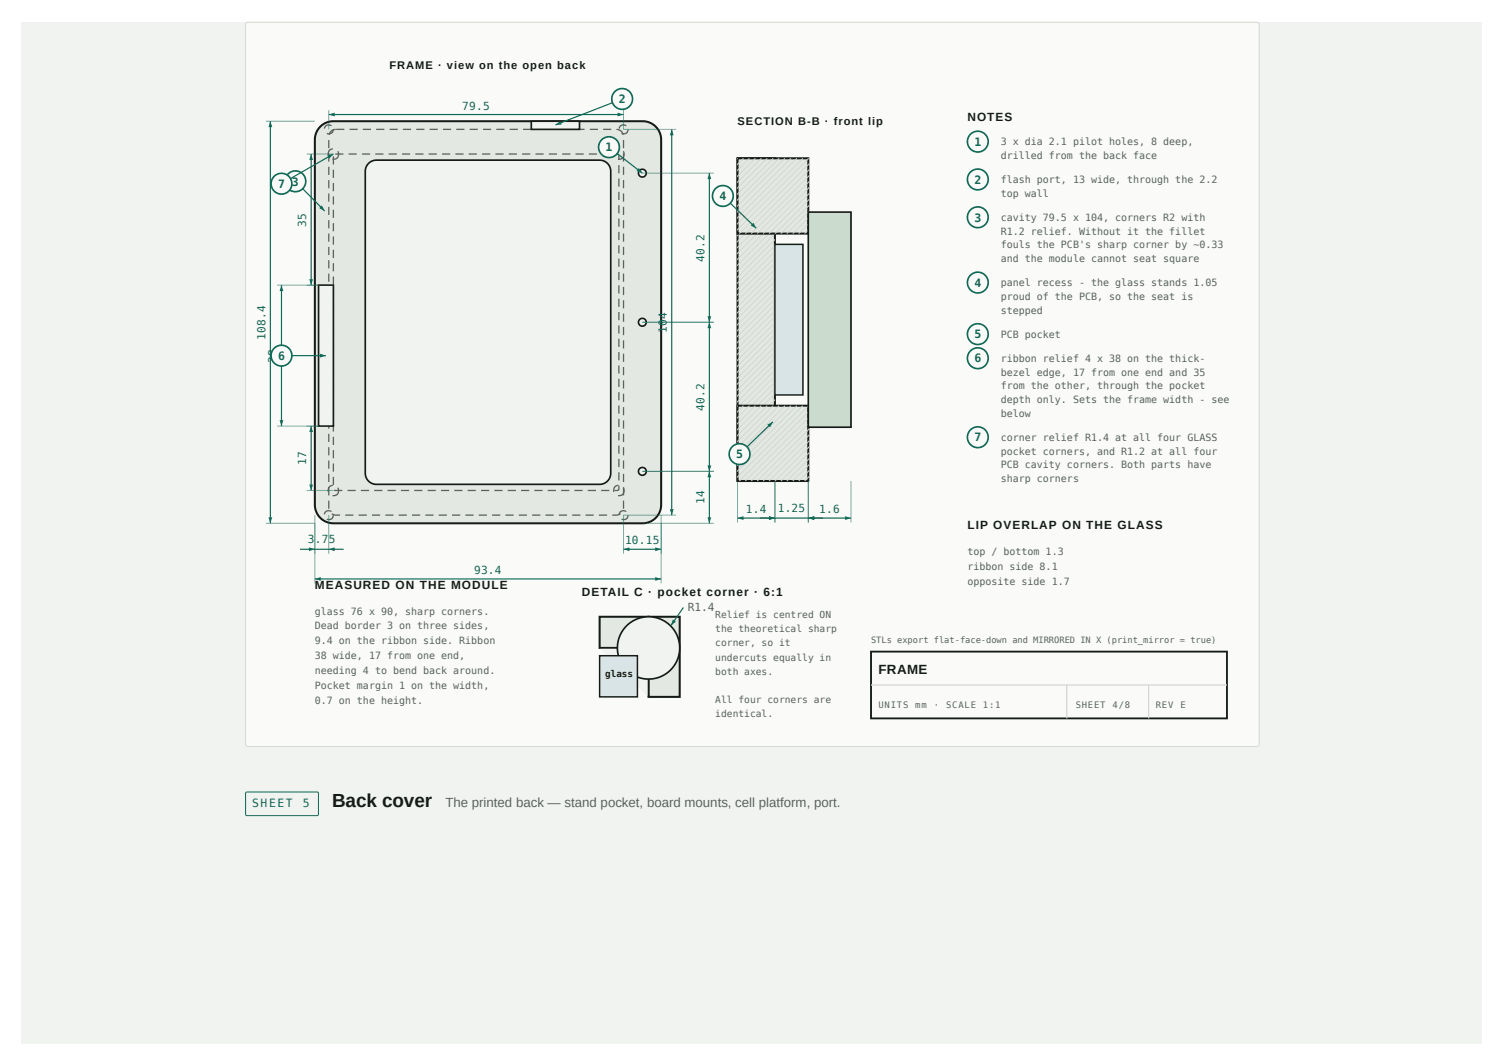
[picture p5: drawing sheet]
<svg xmlns="http://www.w3.org/2000/svg" width="420mm" height="297mm" viewBox="0 0 420 297" stroke-linecap="round" stroke-linejoin="round" font-family="sans-serif">
<path d="M6.1 6.1h408.2v285.5h-408.2z" fill="#f1f3f0"/>
<path d="M68.9 6.4l.4-.2 282.4 .1 .3 .6-.1 201.4-.5 .3-282.4-.1-.3-.5v-201.1z" fill="#fafbf9"/>
<path d="M68.9 6.4l.4-.2 282.4 .1 .3 .6-.1 201.4-.5 .3-282.4-.1-.3-.5v-201.1z" fill="none" stroke="#d3d8d2" stroke-width=".28"/>
<path d="M89.5 35.4a5.2 5.2 0 0 1 3.7-1.5h86.5a5.2 5.2 0 0 1 5.1 5.2v102a5.2 5.2 0 0 1-5.1 5.1h-86.5a5.2 5.2 0 0 1-5.2-5.1v-102a5.2 5.2 0 0 1 1.5-3.7z" fill="#e4e8e3"/>
<path d="M89.5 35.4a5.2 5.2 0 0 1 3.7-1.5h86.5a5.2 5.2 0 0 1 5.1 5.2v102a5.2 5.2 0 0 1-5.1 5.1h-86.5a5.2 5.2 0 0 1-5.2-5.1v-102a5.2 5.2 0 0 1 1.5-3.7z" fill="none" stroke="#171b18" stroke-width=".57"/>
<path d="M103 45.7l1-.7 1.2-.2h62.4a3.1 3.1 0 0 1 3.1 3.1v84.3a3.1 3.1 0 0 1-3.1 3.2h-62.4a3.1 3.1 0 0 1-3.1-3.2v-84.3l.3-1.2z" fill="#f1f3f0"/>
<path d="M103 45.7l1-.7 1.2-.2h62.4a3.1 3.1 0 0 1 3.1 3.1v84.3a3.1 3.1 0 0 1-3.1 3.2h-62.4a3.1 3.1 0 0 1-3.1-3.2v-84.3l.3-1.2z" fill="none" stroke="#171b18" stroke-width=".47"/>
<g fill="#59635c">
<path d="M97.7 36h2.3v.3h-2.3zM101.4 36h2.3v.3h-2.3zM105.2 36h2.3v.3h-2.3zM108.9 36h2.3v.3h-2.3zM112.6 36h2.3v.3h-2.3zM116.4 36h2.3v.3h-2.3zM120.1 36h2.3v.3h-2.3zM123.8 36h2.3v.3h-2.3zM127.6 36h2.3v.3h-2.3zM131.3 36h2.3v.3h-2.3zM135 36h2.3v.3h-2.3zM138.8 36h2.2v.3h-2.2zM142.5 36h2.3v.3h-2.3zM146.2 36h2.3v.3h-2.3zM150 36h2.2v.3h-2.2zM153.7 36h2.3v.3h-2.3zM157.4 36h2.3v.3h-2.3zM161.2 36h2.2v.3h-2.2zM164.9 36h2.3v.3h-2.3zM168.6 36h2.3v.3h-2.3zM172.4 36l.9 .2 .7 .5 .4 .9-.3 .1a1.74 1.74 0 0 0-1.8-1.4zM174.1 39.1h.4v2.3h-.4zM174.1 42.9h.4v2.2h-.4zM174.1 46.6h.4v2.3h-.4zM174.1 50.3h.4v2.3h-.4zM174.1 54.1h.4v2.2h-.4zM174.1 57.8h.4v2.3h-.4zM174.1 61.5h.4v2.3h-.4zM174.1 65.3h.4v2.2h-.4zM174.1 69h.4v2.3h-.4zM174.1 72.7h.4v2.3h-.4zM174.1 76.4h.4v2.3h-.4zM174.1 80.2h.4v2.3h-.4zM174.1 83.9h.4v2.3h-.4zM174.1 87.6h.4v2.3h-.4zM174.1 91.4h.4v2.3h-.4zM174.1 95.1h.4v2.3h-.4zM174.1 98.8h.4v2.3h-.4zM174.1 102.6h.4v2.3h-.4zM174.1 106.3h.4v2.3h-.4zM174.1 110h.4v2.3h-.4zM174.1 113.8h.4v2.2h-.4zM174.1 117.5h.4v2.3h-.4zM174.1 121.2h.4v2.3h-.4zM174.1 125h.4v2.2h-.4zM174.1 128.7h.4v2.3h-.4zM174.1 132.4h.4v2.3h-.4zM174.1 136.2h.4v2.2h-.4zM174.1 139.9h.4v2.3h-.4zM171.2 143.8h1.4l.8-.4 .2 .3-1.4 .4h-1zM167.4 143.8h2.3v.3h-2.3zM163.7 143.8h2.3v.3h-2.3zM160 143.8h2.3v.3h-2.3zM156.2 143.8h2.3v.3h-2.3zM152.5 143.8h2.3v.3h-2.3zM148.8 143.8h2.3v.3h-2.3zM145 143.8h2.3v.3h-2.3zM141.3 143.8h2.3v.3h-2.3zM137.6 143.8h2.3v.3h-2.3zM133.9 143.8h2.2v.3h-2.2zM130.1 143.8h2.3v.3h-2.3zM126.4 143.8h2.3v.3h-2.3zM122.7 143.8h2.2v.3h-2.2zM118.9 143.8h2.3v.3h-2.3zM115.2 143.8h2.3v.3h-2.3zM111.5 143.8h2.2v.3h-2.2zM107.7 143.8h2.3v.3h-2.3zM104 143.8h2.3v.3h-2.3zM100.3 143.8h2.2v.3h-2.2zM96.5 143.8h2.3v.3h-2.3zM92.9 143.4l.8 .4h1.4v.3l-1.8-.1-.6-.3zM91.7 139.9h.4v2.3h-.3zM91.7 136.2h.4v2.3h-.4zM91.7 132.4h.4v2.3h-.4zM91.7 128.7h.4v2.3h-.4zM91.7 125h.4v2.3h-.4zM91.7 121.2h.4v2.3h-.4zM91.7 117.5h.4v2.3h-.4zM91.7 113.8h.4v2.3h-.4zM91.7 110h.4v2.3h-.4zM91.7 106.3h.4v2.3h-.4zM91.7 102.6h.4v2.3h-.4zM91.7 98.9h.4v2.2h-.4zM91.7 95.1h.4v2.3h-.4zM91.7 91.4h.4v2.3h-.4zM91.7 87.7h.4v2.2h-.4zM91.7 83.9h.4v2.3h-.4zM91.7 80.2h.4v2.3h-.4zM91.7 76.5h.4v2.2h-.4zM91.7 72.7h.4v2.3h-.4zM91.7 69h.4v2.3h-.4zM91.7 65.3h.4v2.2h-.4zM91.7 61.5h.4v2.3h-.4zM91.7 57.8h.4v2.3h-.4zM91.7 54.1h.4v2.3h-.4zM91.7 50.3h.4v2.3h-.4zM91.7 46.6h.4v2.3h-.4zM91.7 42.9h.4v2.3h-.4zM91.7 39.1h.4v2.3h-.4zM92.5 36.4l1.4-.4v.3a1.74 1.74 0 0 0-1.7 1.4l-.4-.1zM94 36h2.3v.3h-2.3z"/>
<path d="M90.8 143l1.1-.5 .9 .3-.2 .3-.7-.2a.96 .96 0 0 0-1 .9l-.4-.1zM91.4 144.9a1.03 1.03 0 0 0 1.6-.9h.3a1.39 1.39 0 0 1-2 1.2z"/>
<path d="M90.8 35.2l1.1-.5 .9 .3-.2 .3-.7-.2a.96 .96 0 0 0-1 .9l-.4-.1zM91.4 37.1a1.03 1.03 0 0 0 1.6-.9h.3a1.39 1.39 0 0 1-2 1.2z"/>
<path d="M173.2 143l1.1-.5 .9 .3-.2 .3-.7-.2a.96 .96 0 0 0-1 .9l-.4-.1zM173.9 144.9a1.03 1.03 0 0 0 1.5-.9h.3a1.39 1.39 0 0 1-2 1.2z"/>
<path d="M173.2 35.2l1.1-.5 .9 .3-.2 .3-.7-.2a.96 .96 0 0 0-1 .9l-.4-.1zM173.9 37.1a1.03 1.03 0 0 0 1.5-.9h.3a1.39 1.39 0 0 1-2 1.2z"/>
<path d="M97.5 42.9h2.2v.3h-2.2zM101.2 42.9h2.3v.3h-2.3zM104.9 42.9h2.3v.3h-2.3zM108.7 42.9h2.2v.3h-2.2zM112.4 42.9h2.3v.3h-2.3zM116.1 42.9h2.3v.3h-2.3zM119.8 42.9h2.3v.3h-2.3zM123.6 42.9h2.3v.3h-2.3zM127.3 42.9h2.3v.3h-2.3zM131 42.9h2.3v.3h-2.3zM134.8 42.9h2.3v.3h-2.3zM138.5 42.9h2.3v.3h-2.3zM142.2 42.9h2.3v.3h-2.3zM146 42.9h2.3v.3h-2.3zM149.7 42.9h2.3v.3h-2.3zM153.4 42.9h2.3v.3h-2.3zM157.2 42.9h2.2v.3h-2.2zM160.9 42.9h2.3v.3h-2.3zM164.6 42.9h2.3v.3h-2.3zM168.4 42.9h2.2v.3h-2.2zM172.1 42.9a.8 .8 0 0 1 1.1 .7v1.1h-.4v-1.3l-.7-.2zM172.8 46.2h.4v2.2h-.4zM172.8 49.9h.4v2.3h-.4zM172.8 53.6h.4v2.3h-.4zM172.8 57.3h.4v2.3h-.4zM172.8 61.1h.4v2.3h-.4zM172.8 64.8h.4v2.3h-.4zM172.8 68.5h.4v2.3h-.4zM172.8 72.3h.4v2.3h-.4zM172.8 76h.4v2.3h-.4zM172.8 79.7h.4v2.3h-.4zM172.8 83.5h.4v2.2h-.4zM172.8 87.2h.4v2.3h-.4zM172.8 90.9h.4v2.3h-.4zM172.8 94.7h.4v2.2h-.4zM172.8 98.4h.4v2.3h-.4zM172.8 102.1h.4v2.3h-.4zM172.8 105.9h.4v2.2h-.4zM172.8 109.6h.4v2.3h-.4zM172.8 113.3h.4v2.3h-.4zM172.8 117.1h.4v2.2h-.4zM172.8 120.8h.4v2.3h-.4zM172.8 124.5h.4v2.3h-.4zM172.8 128.2h.4v2.3h-.4zM172.8 132h.4v2.3h-.4zM172.8 135.7h.4v.8a.62 .62 0 0 1-.7 .7h-.7v-.3l1-.2zM168.1 136.9h2.2v.3h-2.2zM164.3 136.9h2.3v.3h-2.3zM160.6 136.9h2.3v.3h-2.3zM156.9 136.9h2.3v.3h-2.3zM153.1 136.9h2.3v.3h-2.3zM149.4 136.9h2.3v.3h-2.3zM145.7 136.9h2.3v.3h-2.3zM141.9 136.9h2.3v.3h-2.3zM138.2 136.9h2.3v.3h-2.3zM134.5 136.9h2.3v.3h-2.3zM130.7 136.9h2.3v.3h-2.3zM127 136.9h2.3v.3h-2.3zM123.3 136.9h2.3v.3h-2.3zM119.6 136.9h2.2v.3h-2.2zM115.8 136.9h2.3v.3h-2.3zM112.1 136.9h2.3v.3h-2.3zM108.4 136.9h2.2v.3h-2.2zM104.6 136.9h2.3v.3h-2.3zM100.9 136.9h2.3v.3h-2.3zM97.2 136.9h2.2v.3h-2.2zM93.5 136.8l2.2 .1v.3h-2.1l-.3-.1zM93 133.3h.4v2.2h-.4zM93 129.5h.4v2.3h-.4zM93 125.8h.4v2.3h-.4zM93 122.1h.4v2.2h-.4zM93 118.3h.4v2.3h-.4zM93 114.6h.4v2.3h-.4zM93 110.9h.4v2.2h-.4zM93 107.1h.4v2.3h-.4zM93 103.4h.4v2.3h-.4zM93 99.7h.4v2.2h-.4zM93 95.9h.4v2.3h-.4zM93 92.2h.4v2.3h-.4zM93 88.5h.4v2.3h-.4zM93 84.7h.4v2.3h-.4zM93 81h.4v2.3h-.4zM93 77.3h.4v2.3h-.4zM93 73.5h.4v2.3h-.4zM93 69.8h.4v2.3h-.4zM93 66.1h.4v2.3h-.4zM93 62.4h.4v2.2h-.4zM93 58.6h.4v2.3h-.4zM93 54.9h.4v2.3h-.4zM93 51.2h.4v2.2h-.4zM93 47.4h.4v2.3h-.4zM93 43.7h.4v2.3h-.4zM93.7 42.9h2.3v.3h-2.3z"/>
<path d="M92.1 135.8l.9-.4 .1 .4a1.19 1.19 0 0 0-1.1 1.6l-.4 .1v-.4v-.6zM94.3 136.4l.3-.2a1.58 1.58 0 0 1 0 1.8 1.58 1.58 0 0 1-1.7 .7l.1-.4a1.23 1.23 0 0 0 1.3-.5 1.23 1.23 0 0 0 0-1.4z"/>
<path d="M92.1 41.8l.9-.4 .1 .4a1.19 1.19 0 0 0-1.1 1.6l-.4 .1v-.5l.2-.9zM94.3 42.4l.3-.2a1.58 1.58 0 0 1 0 1.8 1.58 1.58 0 0 1-1.7 .7l.1-.4a1.23 1.23 0 0 0 1.3-.5 1.23 1.23 0 0 0 0-1.4z"/>
<path d="M171.9 135.8l1-.4v.4a1.19 1.19 0 0 0-1.1 1.6l-.3 .1-.1-.4 .1-.6zM174.1 136.4l.3-.2a1.58 1.58 0 0 1 .1 1.8 1.58 1.58 0 0 1-1.7 .7v-.4a1.23 1.23 0 0 0 1.3-.5 1.23 1.23 0 0 0 0-1.4z"/>
<path d="M171.9 41.8l1-.4v.4a1.19 1.19 0 0 0-1.1 1.6l-.3 .1-.1-.5 .1-.5zM174.1 42.4l.3-.2a1.58 1.58 0 0 1 .1 1.8 1.58 1.58 0 0 1-1.7 .7v-.4a1.23 1.23 0 0 0 1.3-.5 1.23 1.23 0 0 0 0-1.4z"/>
</g>
<path d="M89.1 79.7h4.1v39.4h-4.1z" fill="#f1f3f0"/>
<path d="M89.1 79.7h4.1v39.4h-4.1z" fill="none" stroke="#171b18" stroke-width=".47"/>
<path d="M85.7 119.1h7.5M85.7 137.1h7.5" fill="none" stroke="#0e6b57" stroke-width=".28"/>
<path d="M87 119.1v18" fill="none" stroke="#0e6b57" stroke-width=".33"/>
<g fill="#0e6b57">
<path d="M86.5 135.4h1l-.5 1.7z"/>
<path d="M87 119.1l.5 1.6h-1z"/>
</g>
<path d="M77.5 79.7h11.6M77.5 119.1h11.6" fill="none" stroke="#0e6b57" stroke-width=".28"/>
<path d="M78.7 79.7v39.4" fill="none" stroke="#0e6b57" stroke-width=".33"/>
<g fill="#0e6b57">
<path d="M78.7 79.7l.5 1.7h-1z"/>
<path d="M78.2 117.4h1l-.5 1.7z"/>
</g>
<path d="M85.7 43h7.5M85.7 79.7h7.5" fill="none" stroke="#0e6b57" stroke-width=".28"/>
<path d="M87 43v36.7" fill="none" stroke="#0e6b57" stroke-width=".33"/>
<g fill="#0e6b57">
<path d="M87 43l.5 1.7h-1z"/>
<path d="M86.5 78h1l-.5 1.7z"/>
</g>
<circle cx="179.6" cy="131.7" r="1.09" fill="#f1f3f0"/>
<circle cx="179.6" cy="131.7" r="1.09" fill="none" stroke="#171b18" stroke-width=".47"/>
<circle cx="179.6" cy="90.1" r="1.09" fill="#f1f3f0"/>
<circle cx="179.6" cy="90.1" r="1.09" fill="none" stroke="#171b18" stroke-width=".47"/>
<circle cx="179.6" cy="48.4" r="1.09" fill="#f1f3f0"/>
<circle cx="179.6" cy="48.4" r="1.09" fill="none" stroke="#171b18" stroke-width=".47"/>
<path d="M148.5 33.9h13.5v2.3h-13.5z" fill="#f1f3f0"/>
<path d="M148.5 33.9h13.5v2.3h-13.5z" fill="none" stroke="#171b18" stroke-width=".47"/>
<path d="M88 146.2v16.8M184.8 146.2v16.8" fill="none" stroke="#0e6b57" stroke-width=".28"/>
<path d="M88 161.8h96.8" fill="none" stroke="#0e6b57" stroke-width=".33"/>
<g fill="#0e6b57">
<path d="M88 161.8l1.7-.5v1z"/>
<path d="M183.2 161.3l1.6 .5-1.6 .5z"/>
</g>
<path d="M74.3 33.9h13.7M74.3 146.2h13.7" fill="none" stroke="#0e6b57" stroke-width=".28"/>
<path d="M75.6 33.9v112.3" fill="none" stroke="#0e6b57" stroke-width=".33"/>
<g fill="#0e6b57">
<path d="M75.6 33.9l.5 1.6h-1z"/>
<path d="M75.1 144.6h1l-.5 1.6z"/>
</g>
<path d="M91.9 30.8v5.4M174.3 30.8v5.4" fill="none" stroke="#0e6b57" stroke-width=".28"/>
<path d="M91.9 32h82.4" fill="none" stroke="#0e6b57" stroke-width=".33"/>
<g fill="#0e6b57">
<path d="M91.9 32l1.7-.5v1z"/>
<path d="M172.7 31.5l1.6 .5-1.6 .5z"/>
</g>
<path d="M174.3 36.2h14.7M174.3 144h14.7" fill="none" stroke="#0e6b57" stroke-width=".28"/>
<path d="M187.8 36.2v107.8" fill="none" stroke="#0e6b57" stroke-width=".33"/>
<g fill="#0e6b57">
<path d="M187.8 36.2l.5 1.6h-1z"/>
<path d="M187.3 142.3h1l-.5 1.7z"/>
</g>
<path d="M88 144v10.7M91.9 144v10.7" fill="none" stroke="#0e6b57" stroke-width=".28"/>
<path d="M83.9 153.5h12.2" fill="none" stroke="#0e6b57" stroke-width=".33"/>
<g fill="#0e6b57">
<path d="M86.4 153l1.6 .5-1.6 .5z"/>
<path d="M91.9 153.5l1.7-.5v1z"/>
</g>
<path d="M174.3 144v10.7M184.8 144v10.7" fill="none" stroke="#0e6b57" stroke-width=".28"/>
<path d="M174.3 153.5h10.5" fill="none" stroke="#0e6b57" stroke-width=".33"/>
<g fill="#0e6b57">
<path d="M174.3 153.5l1.7-.5v1z"/>
<path d="M183.2 153l1.6 .5-1.6 .5z"/>
</g>
<path d="M179.6 48.4h20M179.6 90.1h20" fill="none" stroke="#0e6b57" stroke-width=".28"/>
<path d="M198.3 48.4v41.7" fill="none" stroke="#0e6b57" stroke-width=".33"/>
<g fill="#0e6b57">
<path d="M198.3 48.4l.5 1.6h-1z"/>
<path d="M197.8 88.4h1l-.5 1.7z"/>
</g>
<path d="M179.6 90.1h20M179.6 131.7h20" fill="none" stroke="#0e6b57" stroke-width=".28"/>
<path d="M198.3 90.1v41.6" fill="none" stroke="#0e6b57" stroke-width=".33"/>
<g fill="#0e6b57">
<path d="M198.3 90.1l.5 1.6h-1z"/>
<path d="M197.8 130.1h1l-.5 1.6z"/>
</g>
<path d="M179.6 131.7h20M179.6 146.2h20" fill="none" stroke="#0e6b57" stroke-width=".28"/>
<path d="M198.3 131.7v14.5" fill="none" stroke="#0e6b57" stroke-width=".33"/>
<g fill="#0e6b57">
<path d="M198.3 131.7l.5 1.7h-1z"/>
<path d="M197.8 144.6h1l-.5 1.6z"/>
</g>
<path d="M170.3 41.1l9.3 7.3" fill="none" stroke="#0e6b57" stroke-width=".33"/>
<path d="M178.6 46.9l1 1.5-1.6-.6z" fill="#0e6b57"/>
<circle cx="170.3" cy="41.1" r="2.9" fill="#fafbf9"/>
<circle cx="170.3" cy="41.1" r="2.9" fill="none" stroke="#0e6b57" stroke-width=".47"/>
<path d="M173.9 27.7l-18.6 7.2" fill="none" stroke="#0e6b57" stroke-width=".33"/>
<path d="M155.3 34.9l1.3-1.1 .4 1z" fill="#0e6b57"/>
<circle cx="173.9" cy="27.7" r="2.9" fill="#fafbf9"/>
<circle cx="173.9" cy="27.7" r="2.9" fill="none" stroke="#0e6b57" stroke-width=".47"/>
<path d="M82.6 50.7l8.2 8.3" fill="none" stroke="#0e6b57" stroke-width=".33"/>
<path d="M89.2 58.2l.8-.8 .8 1.6z" fill="#0e6b57"/>
<circle cx="82.6" cy="50.7" r="2.9" fill="#fafbf9"/>
<circle cx="82.6" cy="50.7" r="2.9" fill="none" stroke="#0e6b57" stroke-width=".47"/>
<path d="M206.2 44.2h10.4v90.2h-10.4z" fill="#e4e8e3"/>
<path d="M206.2 44.2h10.4v90.2h-10.4z" fill="none" stroke="#171b18" stroke-width=".57"/>
<g fill="none" stroke="#d3d8d2" stroke-width=".31">
<path d="M206.2 44.2l-.1 .1M207.9 44.2l-1.8 1.7M209.5 44.2l-3.4 3.4M211.2 44.2l-5.1 5.1M212.8 44.2l-6.7 6.7M214.5 44.2l-8.4 8.4M216.1 44.2l-10 10M216.7 45.4l-10.6 10.5M216.7 47l-10.6 10.6M216.7 48.7l-10.6 10.5M216.7 50.3l-10.6 10.6M216.7 52l-10.6 10.5"/>
<path d="M216.7 53.6l-10.6 10.6M216.7 55.3l-10.6 10.6M216.7 57l-10.6 10.5M216.7 58.6l-10.6 10.6M216.7 60.3l-10.6 10.5M216.7 61.9l-10.6 10.6M216.7 63.6l-10.6 10.5M216.7 65.3l-10.6 10.5M216.7 66.9l-10.6 10.6M216.7 68.6l-10.6 10.5M216.7 70.2l-10.6 10.6M216.7 71.9l-10.6 10.5"/>
<path d="M216.7 73.5l-10.6 10.6M216.7 75.2l-10.6 10.6M216.7 76.9l-10.6 10.5M216.7 78.5l-10.6 10.6M216.7 80.2l-10.6 10.5M216.7 81.8l-10.6 10.6M216.7 83.5l-10.6 10.5M216.7 85.2l-10.6 10.5M216.7 86.8l-10.6 10.6M216.7 88.5l-10.6 10.5M216.7 90.1l-10.6 10.6M216.7 91.8l-10.6 10.5"/>
<path d="M216.7 93.4l-10.6 10.6M216.7 95.1l-10.6 10.6M216.7 96.8l-10.6 10.5M216.7 98.4l-10.6 10.6M216.7 100.1l-10.6 10.5M216.7 101.7l-10.6 10.6M216.7 103.4l-10.6 10.5M216.7 105.1l-10.6 10.5M216.7 106.7l-10.6 10.6M216.7 108.4l-10.6 10.5M216.7 110l-10.6 10.6M216.7 111.7l-10.6 10.5"/>
<path d="M216.7 113.4l-10.6 10.5M216.7 115l-10.6 10.6M216.7 116.7l-10.6 10.5M216.7 118.3l-10.6 10.6M216.7 120l-10.6 10.5M216.7 121.6l-10.6 10.6M216.7 123.3l-10.6 10.6M216.7 125l-9.5 9.4M216.7 126.6l-7.8 7.8M216.7 128.3l-6.1 6.1M216.7 129.9l-4.5 4.5M216.7 131.6l-2.8 2.8"/>
<path d="M216.7 133.3l-1.2 1.1"/>
</g>
<path d="M206.2 44.2h19.8v21.1h-19.8z" fill="#e4e8e3"/>
<path d="M206.2 44.2h19.8v21.1h-19.8z" fill="none" stroke="#171b18" stroke-width=".57"/>
<g fill="none" stroke="#d3d8d2" stroke-width=".31">
<path d="M206.2 44.2l-.1 .1M207.9 44.2l-1.8 1.7M209.5 44.2l-3.4 3.4M211.2 44.2l-5.1 5.1M212.8 44.2l-6.7 6.7M214.5 44.2l-8.4 8.4M216.1 44.2l-10 10M217.8 44.2l-11.7 11.7M219.5 44.2l-13.4 13.4M221.1 44.2l-15 15M222.8 44.2l-16.7 16.7M224.4 44.2l-18.3 18.3"/>
<path d="M226 44.3l-19.9 19.9M226 46l-19.3 19.3M226 47.6l-17.6 17.7M226 49.3l-16 16M226 50.9l-14.3 14.4M226 52.6l-12.7 12.7M226 54.3l-11 11M226 55.9l-9.3 9.4M226 57.6l-7.7 7.7M226 59.2l-6 6.1M226 60.9l-4.4 4.4M226 62.6l-2.7 2.7"/>
<path d="M226 64.2l-1 1.1"/>
</g>
<path d="M206.2 113.4h19.8v21h-19.8z" fill="#e4e8e3"/>
<path d="M206.2 113.4h19.8v21h-19.8z" fill="none" stroke="#171b18" stroke-width=".57"/>
<g fill="none" stroke="#d3d8d2" stroke-width=".31">
<path d="M206.2 113.4h-.1M207.9 113.4l-1.8 1.7M209.5 113.4l-3.4 3.3M211.2 113.4l-5.1 5M212.8 113.4l-6.7 6.7M214.5 113.4l-8.4 8.3M216.1 113.4l-10 10M217.8 113.4l-11.7 11.6M219.5 113.4l-13.4 13.3M221.1 113.4l-15 15M222.8 113.4l-16.7 16.6M224.4 113.4l-18.3 18.3"/>
<path d="M226 113.5l-19.9 19.8M226 115.1l-19.3 19.3M226 116.8l-17.6 17.6M226 118.4l-16 16M226 120.1l-14.3 14.3M226 121.7l-12.7 12.7M226 123.4l-11 11M226 125.1l-9.3 9.3M226 126.7l-7.7 7.7M226 128.4l-6 6M226 130l-4.4 4.4M226 131.7l-2.7 2.7"/>
<path d="M226 133.4l-1 1"/>
</g>
<path d="M216.6 68.3h7.9v42.1h-7.9z" fill="#d9e4e6"/>
<path d="M216.6 68.3h7.9v42.1h-7.9z" fill="none" stroke="#171b18" stroke-width=".41"/>
<path d="M226 59.3h11.9v60.1h-11.9z" fill="#cbdccf"/>
<path d="M226 59.3h11.9v60.1h-11.9z" fill="none" stroke="#171b18" stroke-width=".47"/>
<path d="M206.2 134.4v11.6M216.6 134.4v11.6" fill="none" stroke="#0e6b57" stroke-width=".28"/>
<path d="M206.2 144.8h10.4" fill="none" stroke="#0e6b57" stroke-width=".33"/>
<g fill="#0e6b57">
<path d="M206.2 144.8l1.7-.5v1z"/>
<path d="M215 144.3l1.6 .5-1.6 .5z"/>
</g>
<path d="M216.6 134.4v11.6M226 134.4v11.6" fill="none" stroke="#0e6b57" stroke-width=".28"/>
<path d="M212.5 144.8h17.6" fill="none" stroke="#0e6b57" stroke-width=".33"/>
<g fill="#0e6b57">
<path d="M215 144.3l1.6 .5-1.6 .5z"/>
<path d="M226 144.8l1.6-.5v1z"/>
</g>
<path d="M226 134.4v11.6M237.9 134.4v11.6" fill="none" stroke="#0e6b57" stroke-width=".28"/>
<path d="M226 144.8h11.9" fill="none" stroke="#0e6b57" stroke-width=".33"/>
<g fill="#0e6b57">
<path d="M226 144.8l1.6-.5v1z"/>
<path d="M236.3 144.3l1.6 .5-1.6 .5z"/>
</g>
<path d="M202.1 54.8l9.3 9" fill="none" stroke="#0e6b57" stroke-width=".33"/>
<path d="M210.6 62.2l.8 1.6-1.5-.8z" fill="#0e6b57"/>
<circle cx="202.1" cy="54.8" r="2.9" fill="#fafbf9"/>
<circle cx="202.1" cy="54.8" r="2.9" fill="none" stroke="#0e6b57" stroke-width=".47"/>
<path d="M216.1 117.9l-9.3 9" fill="none" stroke="#0e6b57" stroke-width=".33"/>
<path d="M214.5 118.7l1.6-.8-.8 1.5z" fill="#0e6b57"/>
<circle cx="206.8" cy="126.9" r="2.9" fill="#fafbf9"/>
<circle cx="206.8" cy="126.9" r="2.9" fill="none" stroke="#0e6b57" stroke-width=".47"/>
<path d="M78.7 99.4h12.4" fill="none" stroke="#0e6b57" stroke-width=".33"/>
<path d="M89.5 98.9l1.6 .5-1.6 .5z" fill="#0e6b57"/>
<circle cx="78.7" cy="99.4" r="2.9" fill="#fafbf9"/>
<circle cx="78.7" cy="99.4" r="2.9" fill="none" stroke="#0e6b57" stroke-width=".47"/>
<path d="M93.2 43l-14.5 8.3" fill="none" stroke="#0e6b57" stroke-width=".33"/>
<path d="M91.5 43.4l1.7-.4-1.2 1.3z" fill="#0e6b57"/>
<circle cx="78.7" cy="51.3" r="2.9" fill="#fafbf9"/>
<circle cx="78.7" cy="51.3" r="2.9" fill="none" stroke="#0e6b57" stroke-width=".47"/>
<circle cx="273.4" cy="39.6" r="2.9" fill="#fafbf9"/>
<circle cx="273.4" cy="39.6" r="2.9" fill="none" stroke="#0e6b57" stroke-width=".47"/>
<circle cx="273.4" cy="50.1" r="2.9" fill="#fafbf9"/>
<circle cx="273.4" cy="50.1" r="2.9" fill="none" stroke="#0e6b57" stroke-width=".47"/>
<circle cx="273.4" cy="60.7" r="2.9" fill="#fafbf9"/>
<circle cx="273.4" cy="60.7" r="2.9" fill="none" stroke="#0e6b57" stroke-width=".47"/>
<circle cx="273.4" cy="79" r="2.9" fill="#fafbf9"/>
<circle cx="273.4" cy="79" r="2.9" fill="none" stroke="#0e6b57" stroke-width=".47"/>
<circle cx="273.4" cy="93.4" r="2.9" fill="#fafbf9"/>
<circle cx="273.4" cy="93.4" r="2.9" fill="none" stroke="#0e6b57" stroke-width=".47"/>
<circle cx="273.4" cy="100.1" r="2.9" fill="#fafbf9"/>
<circle cx="273.4" cy="100.1" r="2.9" fill="none" stroke="#0e6b57" stroke-width=".47"/>
<circle cx="273.4" cy="122.2" r="2.9" fill="#fafbf9"/>
<circle cx="273.4" cy="122.2" r="2.9" fill="none" stroke="#0e6b57" stroke-width=".47"/>
<path d="M181.3 172.4h8.7v22.4h-8.7z" fill="#e4e8e3"/>
<path d="M181.3 172.4h8.7v22.4h-8.7z" fill="none" stroke="#171b18" stroke-width=".57"/>
<path d="M167.6 172.4h13.7v8.7h-13.7z" fill="#e4e8e3"/>
<path d="M167.6 172.4h13.7v8.7h-13.7z" fill="none" stroke="#171b18" stroke-width=".57"/>
<path d="M167.6 181.1h10.6a3.1 3.1 0 0 0 3.1 3.1v10.6z" fill="#f1f3f0"/>
<path d="M167.6 181.1h10.6a3.1 3.1 0 0 0 3.1 3.1v10.6" fill="none" stroke="#171b18" stroke-width=".47"/>
<circle cx="181.3" cy="181.1" r="8.7" fill="#f1f3f0"/>
<circle cx="181.3" cy="181.1" r="8.7" fill="none" stroke="#171b18" stroke-width=".47"/>
<path d="M167.6 183.2h10.6v11.6h-10.6z" fill="#d9e4e6"/>
<path d="M167.6 183.2h10.6v11.6h-10.6z" fill="none" stroke="#171b18" stroke-width=".41"/>
<path d="M191.1 169.8l-3.5 5" fill="none" stroke="#0e6b57" stroke-width=".33"/>
<path d="M188.1 173.1l.9 .6-1.4 1.1z" fill="#0e6b57"/>
<path d="M243.5 182.1h99.5v18.7h-99.5z" fill="none" stroke="#171b18" stroke-width=".52"/>
<path d="M243.5 191.4h99.5M298.2 191.4v9.4M321.1 191.4v9.4" fill="none" stroke="#d3d8d2" stroke-width=".36"/>
<path d="M68.8 221.4h20l.2 .3v6l-.4 .2h-19.7l-.2-.4z" fill="none" stroke="#0e6b57" stroke-width=".28"/>
<text font-size="5.3" fill="#171b18" x="92.8" y="225.4">Back cover</text>
<text font-size="3.7" fill="#171b18" x="245.6" y="188.4">FRAME</text>
<text font-size="3.7" fill="#59635c" x="124.5" y="225.4">The printed back — stand pocket, board mounts, cell platform, port.</text>
<g font-size="3.3" fill="#171b18">
<text x="270.5" y="33.9">NOTES</text>
<text x="270.5" y="147.9">LIP OVERLAP ON THE GLASS</text>
<text x="88" y="164.5">MEASURED ON THE MODULE</text>
<text x="162.7" y="166.6">DETAIL C · pocket corner · 6:1</text>
</g>
<g font-size="3.2" fill="#0e6b57">
<text x="173" y="28.8">2</text>
<text x="272.4" y="40.8">1</text>
<text x="169.3" y="42.3">1</text>
<text x="77.7" y="52.5">7</text>
<text x="81.6" y="51.9">3</text>
<text x="272.4" y="51.3">2</text>
<text x="201.1" y="56">4</text>
<text x="272.4" y="61.9">3</text>
<text x="272.4" y="80.2">4</text>
<text x="272.4" y="94.6">5</text>
<text x="77.7" y="100.6">6</text>
<text x="272.4" y="101.3">6</text>
<text x="272.4" y="123.4">7</text>
<text x="205.8" y="128.1">5</text>
<text x="70.5" y="225.4">SHEET</text>
<text x="84.6" y="225.4">5</text>
</g>
<g font-size="3.1" fill="#171b18">
<text x="108.9" y="19.4">FRAME · view on the open back</text>
<text x="206.2" y="34.9">SECTION B-B · front lip</text>
</g>
<g font-size="3.1" fill="#0e6b57">
<text x="129.2" y="30.7">79.5</text>
<text x="85.6" y="63.3" transform="rotate(-90 85.6 63.3)">35</text>
<text x="197" y="73.1" transform="rotate(-90 197 73.1)">40.2</text>
<text x="186.5" y="89.1" transform="rotate(-90 186.5 89.1)">4</text>
<text x="74.2" y="94.9" transform="rotate(-90 74.2 94.9)">108.4</text>
<text x="186.5" y="93" transform="rotate(-90 186.5 93)">10</text>
<text x="77.3" y="101.3" transform="rotate(-90 77.3 101.3)">38</text>
<text x="197" y="114.8" transform="rotate(-90 197 114.8)">40.2</text>
<text x="85.6" y="130" transform="rotate(-90 85.6 130)">17</text>
<text x="197" y="140.9" transform="rotate(-90 197 140.9)">14</text>
<text x="208.5" y="143.4">1.4</text>
<text x="217.4" y="143.1">1.25</text>
<text x="229" y="143.4">1.6</text>
<text x="86.1" y="151.8">3</text>
<text x="88" y="151.8">.75</text>
<text x="174.8" y="152.1">10.15</text>
<text x="132.6" y="160.4">93.4</text>
</g>
<text font-size="3.1" fill="#59635c" x="192.3" y="170.8">R1.4</text>
<g font-size="2.8" fill="#59635c">
<text x="279.8" y="40.6">3 x dia 2.1 pilot holes, 8 deep,</text>
<text x="279.8" y="44.4">drilled from the back face</text>
<text x="279.8" y="51.2">flash port, 13 wide, through the 2.2</text>
<text x="279.8" y="55">top wall</text>
<text x="279.8" y="61.8">cavity 79.5 x 104, corners R2 with</text>
<text x="279.8" y="65.6">R1.2 relief. Without it the fillet</text>
<text x="279.8" y="69.4">fouls the PCB's sharp corner by ~0.33</text>
<text x="279.8" y="73.3">and the module cannot seat square</text>
<text x="279.8" y="80">panel recess - the glass stands 1.05</text>
<text x="279.8" y="83.8">proud of the PCB, so the seat is</text>
<text x="279.8" y="87.7">stepped</text>
<text x="279.8" y="94.4">PCB pocket</text>
<text x="279.8" y="101.1">ribbon relief 4 x 38 on the thick-</text>
<text x="279.8" y="105">bezel edge, 17 from one end and 35</text>
<text x="279.8" y="108.8">from the other, through the pocket</text>
<text x="279.8" y="112.7">depth only. Sets the frame width - see</text>
<text x="279.8" y="116.5">below</text>
<text x="279.8" y="123.2">corner relief R1.4 at all four GLASS</text>
<text x="279.8" y="127.1">pocket corners, and R1.2 at all four</text>
<text x="279.8" y="130.9">PCB cavity corners. Both parts have</text>
<text x="279.8" y="134.7">sharp corners</text>
<text x="270.5" y="155.2">top / bottom 1.3</text>
<text x="270.5" y="159.3">ribbon side 8.1</text>
<text x="270.5" y="163.4">opposite side 1.7</text>
<text x="88" y="171.7">glass 76 x 90, sharp corners.</text>
<text x="88" y="175.9">Dead border 3 on three sides,</text>
<text x="88" y="180">9.4 on the ribbon side. Ribbon</text>
<text x="88" y="184.2">38 wide, 17 from one end,</text>
<text x="88" y="188.3">needing 4 to bend back around.</text>
<text x="88" y="192.5">Pocket margin 1 on the width,</text>
<text x="88" y="196.6">0.7 on the height.</text>
</g>
<g font-size="2.7" fill="#59635c">
<text x="200" y="172.8">Relief is centred ON</text>
<text x="200" y="176.7">the theoretical sharp</text>
<text x="200" y="180.7">corner, so it</text>
<text x="200" y="184.6">undercuts equally in</text>
<text x="200" y="188.5">both axes.</text>
<text x="200" y="196.4">All four corners are</text>
<text x="200" y="200.3">identical.</text>
</g>
<text font-size="2.6" fill="#171b18" x="169.2" y="189.3">glass</text>
<g font-size="2.5" fill="#59635c">
<text x="245.6" y="198">UNITS</text>
<text x="255.9" y="198">mm</text>
<text x="261.1" y="198">·</text>
<text x="264.5" y="198">SCALE</text>
<text x="274.8" y="198">1:1</text>
<text x="300.7" y="198">SHEET</text>
<text x="311.1" y="198">4/8</text>
<text x="323.1" y="198">REV</text>
<text x="330" y="198">E</text>
</g>
<text font-size="2.4" fill="#59635c" x="243.5" y="179.6">STLs export flat-face-down and MIRRORED IN X (print_mirror = true)</text>
</svg>
